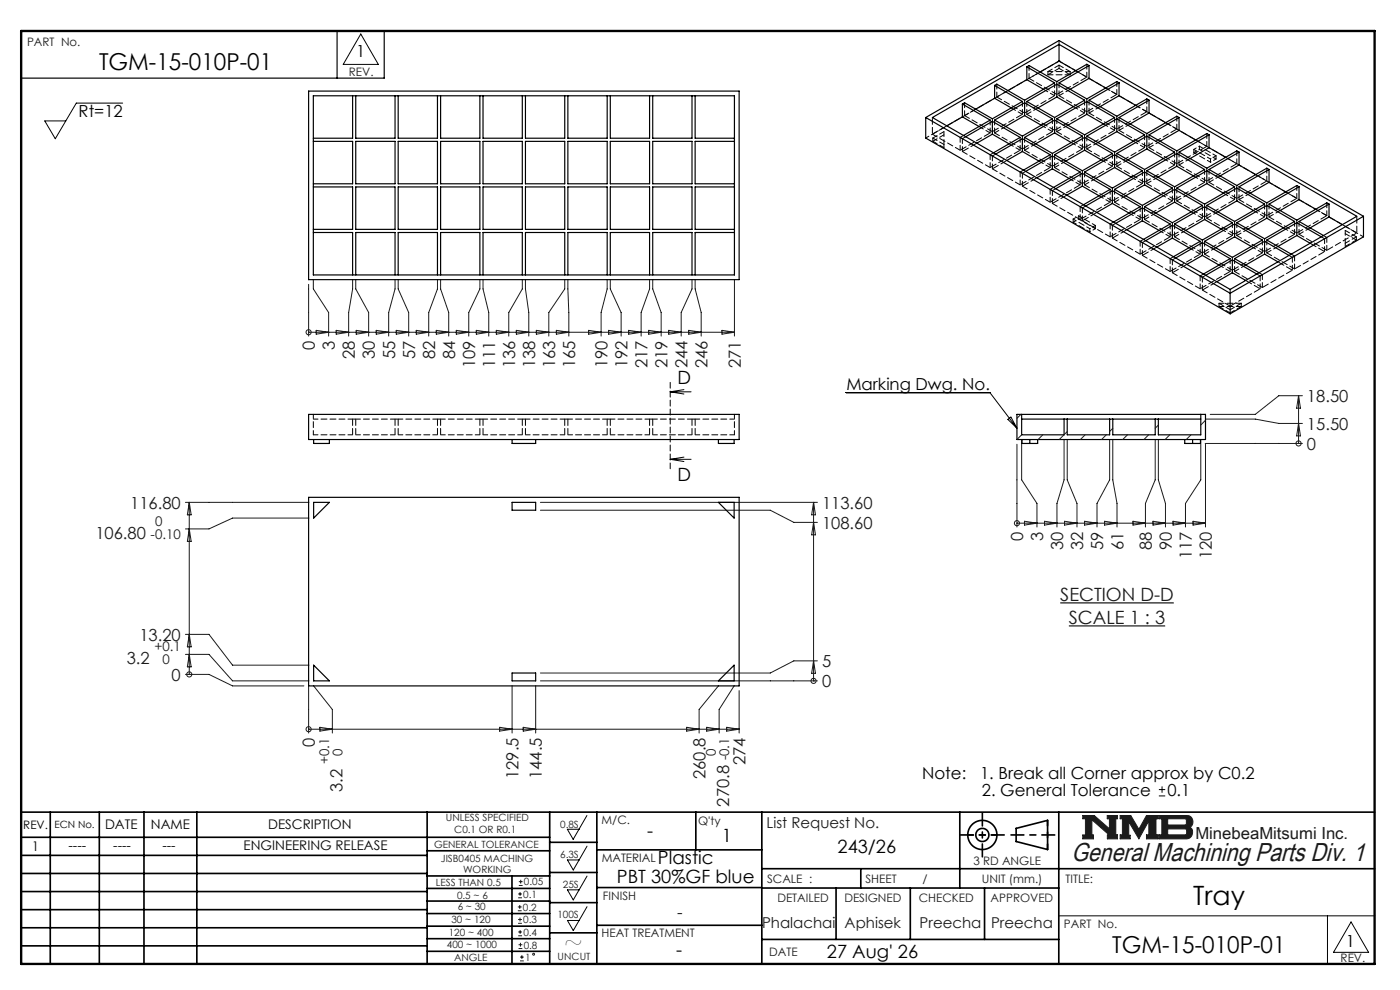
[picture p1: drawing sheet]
<svg xmlns="http://www.w3.org/2000/svg" width="297mm" height="210mm" viewBox="0 0 297 210" stroke-linecap="round" stroke-linejoin="round" font-family="sans-serif">
<g fill="none" stroke="#000" stroke-width=".35">
<path d="M4.5 172.3h287.1M4.5 177.6h112.1M10.7 172.3v32.2M21.1 172.3v32.2M30.5 172.3v32.2M41.8 172.3v32.2M90.6 172.3v32.2M116.6 172.3v32.2M116.6 178.7h10M126.6 172.3v32.2M147.6 172.3v8M161.6 172.3v32.2"/>
<path d="M203.6 172.3v16.1M215.6 175.7l6.6-1.7v6.2l-6.6-1.7zM224.6 172.3v32.2M4.5 185.3h86.1M4.5 181.4h86.1M4.5 189.1h86.1M4.5 193h86.1M4.5 196.8h86.1M90.6 199.1h26M90.6 193.8h26M90.6 188.5h26M90.6 191.1h26"/>
<path d="M90.6 180.5h26M90.6 185.8h26M90.6 196.5h26M108.6 185.8v18.5M116.6 185.1h10M116.6 191.5h10M116.6 197.9h10M126.6 196.3h35M126.6 188.3h35M126.6 180.3h35M161.6 184.3h130M161.6 199.3h63"/>
<path d="M161.6 188.4h63M177.4 188.4v10.9M182.6 184.3v4.1M193.1 188.4v10.9M208.9 188.4v10.9M4.5 200.6h86.1M90.6 201.8h26"/>
<circle cx="208.4" cy="177.1" r="3.1"/>
<circle cx="208.4" cy="177.1" r="1.39"/>
</g>
<path d="M229.7 173h2.4l3.3 2.8v-2.1h-.5v-.7h2.2v.7h-.4v3.4h.4v.8h-2.2v-.8h.4l-3.7-3.2v3.2h.4v.8h-2.3v-.8h.6v-3.4h-.6zM237.6 173h2.3l1.7 2.9 1.6-2.9h2.5v.7h-.5v3.4h.5v.8h-2.5v-.8h.5v-3l-2.1 3.8-2.1-3.6v2.9h.3v.7h-2.2v-.8h.5v-3.4h-.5zM245.9 173h6a1.34 1.34 0 0 1 1.1 1 1.34 1.34 0 0 1-.6 1.5 1.33 1.33 0 0 1 .5 1.4 1.33 1.33 0 0 1-1.2 1h-5.8v-.8h.6v-3.4h-.6zM247.7 173.7h3.8l.2 .2v.8l-.3 .3h-3.7zM247.7 175.8h3.8l.2 .3v.7l-.3 .3h-3.7z" fill="none" stroke="#191924" stroke-width=".21"/>
<path d="M76.5 7.2l3.8 6.5h-7.5zM124.5 173l-2.9 5-1.2-2.1h2.4M124.5 179.5l-2.9 5.1-1.2-2.2h2.4M124.5 185.8l-2.9 5.1-1.2-2.1h2.4M124.5 192.3l-2.9 5.1-1.2-2.1h2.4M224.6 194.3h67M281.6 194.3v10.2M286.6 195.6l3.7 6.4h-7.4z" fill="none" stroke="#000" stroke-width=".21"/>
<path d="M4.5 6.6h287.1" fill="none" stroke="#000" stroke-width=".21" stroke-dasharray="6.3 1.3 1.3 1.3" stroke-dashoffset="1.9"/>
<path d="M71.5 6.6v10M81.5 6.6v10h-77" fill="none" stroke="#000" stroke-width=".25"/>
<path d="M205.3 177.1h6.2M222.2 174v6.2" fill="none" stroke="#000" stroke-width=".35" stroke-dasharray="15.2 1.3 1.3 1.3" stroke-dashoffset="14.1"/>
<path d="M203.8 177.1h9.2M208.4 172.5v9.2M214.5 177.1h9.3" fill="none" stroke="#000" stroke-width=".35" stroke-dasharray="15.2 1.3 1.3 1.3" stroke-dashoffset="12.5"/>
<path d="M4.5 6.6h287.1v197.9h-287.1z" fill="none" stroke="#000" stroke-width=".5"/>
<path d="M229.7 173v.7h.6v3.4h-.6v.8h2.3v-.8h-.4v-3.2l3.7 3.2h-.4v.8h2.2v-.8h-.4v-3.4h.4v-.7h-2.2v.7h.5v2.1l-3.3-2.8zM237.6 173v.7h.5v3.4h-.5v.8h2.2v-.7h-.3v-2.9l2.1 3.6 2.1-3.8v3h-.5v.8h2.5v-.8h-.5v-3.4h.5v-.7h-2.5l-1.6 2.9-1.7-2.9zM247.7 175.8h3.8l.2 .3v.7l-.3 .3h-3.7zM245.9 173v.7h.6v3.4h-.6v.8h6.3l.5-.5 .3-.8-.1-.7-.5-.4a1.34 1.34 0 0 0 .6-1.5 1.34 1.34 0 0 0-1.1-1zM247.7 173.7h3.7l.3 .2v.9l-.3 .2h-3.7z" fill-rule="evenodd" fill="#191924"/>
<path d="M224.9 127.9h24.1M226.8 132.8h20.4" fill="none" stroke="#000" stroke-width=".24"/>
<path d="M26 21.9h-9.8l-4.5 7.5-2.2-3.8h4.5M142.2 83.1h4.4M142.2 83.1l2.9 .5M142.2 97.4h4.4M142.2 97.4l2.9 .5M145.1 82.6l-2.9 .5M145.1 97l-2.9 .4M179.5 83.3h30.5l5.7 7.5M213.8 89l.7-.5 1.2 2.3zM245.8 168.8h1.4M245.8 167.5h1.4M246.5 166.8v1.4" fill="none" stroke="#000" stroke-width=".21"/>
<g fill="none" stroke="#191924" stroke-width=".21">
<path d="M66.5 59.3v2l3.2 5v5M74.8 59.3v2l-.8 5v5M75.5 59.3v2l2.7 5v5M83.8 59.3v2l-1.3 5v5M84.5 59.3v2l2.2 5v5M92.8 59.3v2l-1.9 5v5M93.5 59.3v2l1.7 5v5M101.8 59.3v2l-2.4 5v5M102.5 59.3v2l1.2 5v5M110.8 59.3v2l-2.9 5v5M111.5 59.3v2l.7 5v5M119.8 59.3v2l-3.4 5v5"/>
<path d="M120.5 59.3l.2 12M128.8 59.3v2l-1.3 5v5M129.5 59.3v2l2.3 5v5M137.8 59.3v2l-1.8 5v5M138.5 59.3v2l1.8 5v5M146.8 59.3v2l-2.3 5v5M147.5 59.3v2l1.3 5v5M155.8 59.3v12M65.5 70.5h.1M65.5 60.3v11M65.5 70.5h90.3M67.1 70.1l2.6 .4-2.6 .4z"/>
<path d="M71.3 70.1l2.7 .4-2.7 .4zM75.6 70.1l2.6 .4-2.6 .4zM79.8 70.1l2.7 .4-2.7 .4zM84.1 70.1l2.6 .4-2.6 .4zM88.3 70.1l2.6 .4-2.6 .4zM92.5 70.1l2.7 .4-2.7 .4zM96.8 70.1l2.6 .4-2.6 .4zM101 70.1l2.7 .4-2.7 .4zM105.3 70.1l2.6 .4-2.6 .4zM109.5 70.1l2.7 .4-2.7 .4zM113.8 70.1l2.6 .4-2.6 .4zM118 70.1l2.7 .4-2.7 .4z"/>
<path d="M124.9 70.1l2.6 .4-2.6 .4zM129.1 70.1l2.7 .4-2.7 .4zM133.4 70.1l2.6 .4-2.6 .4zM137.6 70.1l2.7 .4-2.7 .4zM141.9 70.1l2.6 .4-2.6 .4zM146.1 70.1l2.7 .4-2.7 .4zM153.2 70.1l2.6 .4-2.6 .4zM215.7 94.2v17.6M216.6 87.9l-.9 .8M216.7 93.2v8.6l3.3 5v5M216.7 92.2l-1 1M221.2 92.2l-1 1"/>
<path d="M225.7 93.2v8.6l-1.5 5v5M226.4 91.5l-1.7 1.7M226.4 93.2v8.6l2.1 5v5M230.2 92.2l-1 1M234.7 92.2l-1 1M235.4 93.2v8.6l-2.7 5v5M236.1 93.2v8.6l.9 5v5M236.1 90.9l-.7 .6M239.2 92.2l-1 1M243.7 92.2l-1 1M245.1 93.2v8.6l-2.1 5v5M245.7 90.2l-.6 .6"/>
<path d="M245.7 93.2v8.6l1.5 5v5M248.2 92.2l-1 1M252.7 92.2l-1 1M254.7 93.2v8.6l-3.2 5v5M255.7 94.1h20.6M255.7 94.2v17.6M255.7 88.9h10.6l5 .9h5M255.7 89.2l-1 1M275.5 83.9v10.2M275.5 89.8l.4 2.7h-.8zM275.5 83.9l.4 2.7h-.8zM275.5 94.1h.1"/>
<path d="M276.3 83.9h-5l-5 4h-9.6M39.3 106.6h26.2M40.1 106.6v36.5M40.1 112.2l.5 2.6h-.9zM40.1 106.6l.5 2.6h-.9zM65.5 109.9h-16.2l-5 2.3h-5M114.6 106.6h58.8M114.6 108.2h48.8l5 2.6h5M172.6 106.6l.4 2.6h-.8zM172.6 106.6v37.8M172.6 110.8l.4 2.7h-.8zM215.7 111h.1"/>
<path d="M215.7 111h40M217.3 110.6l2.7 .4-2.7 .4zM221.6 110.6l2.6 .4-2.6 .4zM225.8 110.6l2.7 .4-2.7 .4zM230.1 110.6l2.6 .4-2.6 .4zM234.3 110.6l2.7 .4-2.7 .4zM240.4 110.6l2.6 .4-2.6 .4zM244.6 110.6l2.6 .4-2.6 .4zM248.8 110.6l2.7 .4-2.7 .4zM253.1 110.6l2.6 .4-2.6 .4zM39.3 138.8h5l5 5.6h16.2M39.3 134.6h5l5 6.5h16.2"/>
<path d="M40.1 138.8l.5 2.7h-.9zM40.1 134.6l.5 2.6h-.9zM39.3 143.1h5l5 2.4h15.2M40.1 143.1h.1M65.5 154.7h.1M65.5 145.5v10M65.5 154.7h91.3M66.5 145.4l4 5.1v5M67.9 154.3l2.6 .4-2.6 .4zM106 154.3l2.6 .4-2.6 .4zM108.6 145.4v10.1M111 154.3l2.6 .4-2.6 .4z"/>
<path d="M113.6 145.4v10.1M114.6 144.4h58.8M145.7 154.3l2.6 .4-2.6 .4zM149.9 154.3l2.7 .4-2.7 .4zM152.4 145.4l-4.1 5.1v5M154.2 154.3l2.6 .4-2.6 .4zM155.7 145.4l-3.1 5.1v5M156.8 146.5v9M172.6 144.4h.1M172.6 140.2l.4 2.6h-.8zM173.4 140.2h-5l-5 2.6h-48.8M109.9 193.2h.8"/>
<path d="M109.9 192.4h.8M109.9 195.9h.8M109.9 195h.8M109.9 190.4h.8M109.9 189.6h.8M109.9 198.5h.8M109.9 197.7h.8M110.1 187.8h.8M110.1 187h.8M110.3 192v.8M110.3 194.6v.9M110.3 189.2v.8"/>
<path d="M110.3 197.3v.8M110.4 200v.8M110.5 186.6v.8M110 201.2h.8M110 200.4h.8M110.3 203.8h.8M110.3 203h.8M110.7 202.6v.8"/>
<circle cx="65.5" cy="70.5" r=".54"/>
<circle cx="275.5" cy="94.1" r=".54"/>
<circle cx="215.7" cy="111" r=".54"/>
<circle cx="40.1" cy="143.1" r=".54"/>
<circle cx="65.5" cy="154.7" r=".54"/>
<circle cx="172.6" cy="144.4" r=".54"/>
<circle cx="113.2" cy="202.4" r=".2"/>
</g>
<g fill="none" stroke="#000" stroke-width=".21" stroke-dasharray="1.3 .6">
<path d="M224.2 17.9v-.6M224.7 13h.1M203.7 29.1l.5 .3M210.1 32.8l.4 .3M210.5 25.7v-.5M216.4 36.5l.5 .3M216.9 29.4v-.5M217.4 21.8v-.5M223.3 33.1v-.6M223.7 25.5v-.6M229.6 36.8v-.6M230.1 29.1v-.5"/>
<path d="M230.6 21.5v-.5M236.5 32.8v-.5M236.9 25.2v-.5M242.8 36.5v-.6M243.3 28.9v-.6M249.7 32.5v-.5M256 36.2v-.5M262.4 39.9v-.5M222.8 40.2l.5 .2M229.1 43.8l.5 .3M235.5 47.5l.5 .3M236 40.4v-.5"/>
<path d="M241.9 51.2l.4 .3M242.3 44.1v-.5M248.2 54.9l.5 .2M248.7 47.8v-.6M249.2 40.2v-.6M254.6 58.5l.5 .3M255.1 51.5v-.6M255.5 43.8v-.5M261.4 55.1v-.5M261.9 47.5v-.5M267.3 58.5l.5-.2M268.3 51.2v-.6"/>
<path d="M268.7 43.6v-.6M274.2 54.6l.4-.3M275.1 47.2v-.5M281 50.6l.5-.2M142.2 81.1v18.3"/>
</g>
<g fill="none" stroke="#000" stroke-width=".25">
<path d="M65.5 19.3h91.3v40h-91.3zM211 18.1l5.9 3.4-6.4 3.7-5.9-3.4-.4 .3M211 18.1v2.7M217.8 14.2l5.9 3.4-6.3 3.7-5.9-3.4-.5 .2M217.8 16.9l3.6 2M217.8 16.9l-4 2.3M217.8 14.2v2.7M224.2 17.9v2.7M224.7 13l3.5 2M224.7 9.4v3.6M224.7 13l-4 2.3M231 13.9l-.4-.3-6.4 3.7-5.9-3.4-.5 .3"/>
<path d="M231 13.9l-6.3 3.7 5.9 3.4 6.3-3.7 .5 .3M231 16.6l3.6 2.1M231 13.9v2.7M231 16.6l-4 2.3M237.4 17.6l-6.4 3.7 5.9 3.4 6.4-3.7 .5 .3M237.4 17.6v2.7M66.5 20.3h89.3v38h-89.3zM66.5 30h8.3v9h-8.3M66.5 39.7h8.3v9h-8.3M74.8 20.3v9h-8.3M75.5 20.3v9h8.3v-9M75.5 30h8.3v9h-8.3z"/>
<path d="M75.5 39.7h8.3v9h-8.3zM84.5 30h8.3v9h-8.3zM84.5 20.3v9h8.3v-9M84.5 39.7h8.3v9h-8.3zM93.5 30h8.3v9h-8.3zM93.5 20.3v9h8.3v-9M93.5 39.7h8.3v9h-8.3zM102.5 30h8.3v9h-8.3zM102.5 20.3v9h8.3v-9M102.5 39.7h8.3v9h-8.3zM111.5 20.3v9h8.3v-9M111.5 30h8.3v9h-8.3z"/>
<path d="M111.5 39.7h8.3v9h-8.3zM120.5 30h8.3v9h-8.3zM120.5 20.3v9h8.3v-9M120.5 39.7h8.3v9h-8.3zM129.5 20.3v9h8.3v-9M129.5 30h8.3v9h-8.3zM129.5 39.7h8.3v9h-8.3zM138.5 20.3v9h8.3v-9M138.5 30h8.3v9h-8.3zM138.5 39.7h8.3v9h-8.3zM147.5 20.3v9h8.3M155.8 30h-8.3v9h8.3"/>
<path d="M155.8 39.7h-8.3v9h8.3M196.4 24.9l28.3-16.3 64.6 37.3M196.4 24.9l64.6 37.3M196.4 24.9v4.4l64.6 37.3M197.8 24.9l26.9-15.5 63.1 36.5-26.8 15.5zM204.2 22.1l5.9 3.4-5.7 3.2M204.2 24.8l3.5 2M204.2 24.8l-3.3 1.9M204.2 22.1v2.7M210.5 25.7l5.9 3.4-5.6 3.3M210.5 25.7l-5.6 3.3M210.5 28.5l3.6 2"/>
<path d="M210.5 28.5l-3.3 1.9M210.5 25.7v2.8M211 25.5l6.4-3.7 5.9 3.4-6.4 3.7zM211 20.8l3.5 2.1M211 20.8l-4 2.4M216.9 29.4l5.9 3.4-5.7 3.3M216.9 29.4l-5.7 3.3M216.9 32.1l3.5 2.1M216.9 32.1l-3.3 1.9M216.9 29.4v2.7M217.4 29.1l6.3-3.6 5.9 3.4-6.3 3.6zM217.4 24.5l3.5 2.1"/>
<path d="M217.4 24.5l-4 2.3M217.4 21.8v2.7M217.8 21.5l6.4-3.6 5.9 3.4-6.4 3.6zM223.3 33.1l5.8 3.4-5.6 3.3M223.3 33.1l-5.7 3.3M223.3 35.8l3.5 2.1M223.3 35.8l-3.3 1.9M223.3 33.1v2.7M223.7 32.8l6.4-3.7 5.9 3.4-6.4 3.7zM223.7 28.2l-4 2.3M223.7 28.2l3.6 2M223.7 25.5v2.7"/>
<path d="M224.2 25.2l6.4-3.7 5.9 3.4-6.4 3.7zM224.2 20.6l3.5 2M224.2 20.6l-4 2.3M229.6 36.8l5.9 3.4-5.6 3.2M229.6 36.8l-5.6 3.2M229.6 39.5l3.6 2M229.6 39.5l-3.3 1.9M229.6 36.8v2.7M230.1 36.5l6.4-3.7 5.8 3.4-6.3 3.7zM230.1 31.9l-4 2.3M230.1 31.9l3.5 2M230.1 29.1v2.8"/>
<path d="M230.6 28.9l6.3-3.7 5.9 3.4-6.3 3.7zM230.6 24.2l-4 2.4M230.6 24.2l3.5 2.1M230.6 21.5v2.7M236.5 35.5l3.5 2.1M236.5 35.5l-4.1 2.4M236.5 32.8v2.7M236.9 32.5l6.4-3.6 5.9 3.4-6.4 3.6zM236.9 27.9l3.6 2.1M236.9 27.9l-4 2.3M236.9 25.2v2.7M237.4 20.3l3.5 2"/>
<path d="M237.4 20.3l-4 2.3M242.8 39.2l3.6 2.1M242.8 39.2l-4 2.3M242.8 36.5v2.7M243.3 36.2l6.4-3.7 5.8 3.4-6.3 3.7zM243.3 31.6l3.5 2M243.3 31.6l-4 2.3M243.3 28.9v2.7M243.8 21.3l-6.4 3.6 5.9 3.4 6.4-3.6 .4 .2M243.8 24l3.5 2M243.8 21.3v2.7M243.8 24l-4 2.3"/>
<path d="M249.7 39.9l6.3-3.7 5.9 3.4-6.4 3.7zM249.7 35.3l3.5 2M249.7 35.3l-4.1 2.3M249.7 32.5v2.8M250.1 24.9l-6.3 3.7 5.9 3.4 6.3-3.7 .5 .3M250.1 27.6l3.6 2.1M250.1 24.9v2.7M250.1 27.6l-4 2.4M256 38.9l3.6 2.1M256 38.9l-4 2.4M256 36.2v2.7M256.5 28.6l-6.4 3.7 5.9 3.4 6.4-3.7 .5 .3"/>
<path d="M256.5 31.3l3.5 2.1M256.5 28.6v2.7M256.5 31.3l-4 2.3M262.4 39.9v2.7M262.9 32.3l-6.4 3.6 5.9 3.5 6.3-3.7 .5 .2M262.9 35l3.5 2M262.9 32.3v2.7M262.9 35l-4.1 2.3M269.2 35.9l-6.3 3.7 5.8 3.4 6.4-3.6 .5 .2M269.2 38.7l-4 2.3M269.2 38.7l3.6 2M269.2 35.9v2.8"/>
<path d="M275.6 39.6l-6.4 3.7 5.9 3.4 6.4-3.7 .4 .3M275.6 39.6v2.7M66.5 49.3h8.3v9M75.5 58.3v-9h8.3v9M84.5 58.3v-9h8.3v9M93.5 58.3v-9h8.3v9M102.5 58.3v-9h8.3v9M111.5 58.3v-9h8.3v9M120.5 58.3v-9h8.3v9M129.5 58.3v-9h8.3v9M138.5 58.3v-9h8.3v9M155.8 49.3h-8.3v9"/>
<path d="M236 40.4l5.9 3.4-5.7 3.3M236 40.4l-5.7 3.3M236 43.2l3.5 2M236 43.2l-3.3 1.9M236 40.4v2.8M236.5 40.2l6.3-3.7 5.9 3.4-6.4 3.7zM242.3 44.1l5.9 3.4-5.6 3.3M242.3 44.1l-5.6 3.3M242.3 46.8l3.6 2.1M242.3 46.8l-3.3 1.9M242.3 44.1v2.7M242.8 43.8l6.4-3.6 5.9 3.4-6.4 3.6z"/>
<path d="M248.7 47.8l5.9 3.4-5.7 3.3M248.7 47.8l-5.6 3.3M248.7 50.5l3.5 2M248.7 50.5l-3.3 1.9M248.7 47.8v2.7M249.2 47.5l6.3-3.7 5.9 3.4-6.3 3.7zM249.2 42.9l3.5 2M249.2 42.9l-4 2.3M249.2 40.2v2.7M255.1 51.5l5.9 3.4-5.7 3.2M255.1 51.5l-5.7 3.2M255.1 54.2l3.5 2"/>
<path d="M255.1 54.2l-3.3 1.9M255.1 51.5v2.7M255.5 51.2l6.4-3.7 5.9 3.4-6.4 3.7zM255.5 46.6l3.6 2M255.5 46.6l-4 2.3M255.5 43.8v2.8M256 43.6l6.4-3.7 5.9 3.4-6.4 3.7zM261.4 55.1l5.2 3M261.4 55.1l-5.6 3.3M261.4 57.9l2.9 1.6M261.4 57.9l-3.3 1.9M261.4 55.1v2.8"/>
<path d="M261.9 50.2l-4 2.3M261.9 50.2l3.5 2.1M261.9 47.5v2.7M262.4 47.2l6.3-3.6 5.9 3.4-6.3 3.6zM262.4 42.6l3.5 2.1M262.4 42.6l-4 2.3M268.3 51.2l-6.4 3.7 5.2 3M268.3 51.2l5.2 3M268.3 53.9l-4 2.3M268.3 53.9l2.8 1.6M268.3 51.2v2.7M268.7 46.3l3.6 2"/>
<path d="M268.7 46.3l-4 2.3M268.7 43.6v2.7M275.1 47.2l5.2 3M275.1 47.2l-6.4 3.7 5.2 3M275.1 50l2.8 1.6M275.1 50l-4 2.3M275.1 47.2v2.8M275.6 42.3l3.5 2.1M275.6 42.3l-4 2.4M281.9 43.3l-6.3 3.7 5.2 3M281.9 46l2.9 1.7M281.9 46l-4 2.3"/>
<path d="M281.9 43.3v2.7M289.3 45.9l-28.3 16.3M289.3 45.9v4.3l-28.3 16.4M261 62.2v4.4M65.5 87.9h91.3v5.3h-91.3zM66.5 93.2v.9h3.4v-.9M108.6 93.2v.9h5v-.9M152.4 93.2v.9h3.3v-.9M215.7 87.9h40v5.3h-40zM216.7 87.9v4.3h9v-3.3M216.7 88.9h38M216.8 93.2v.9h3.3v-.9"/>
<path d="M218.5 93.2v.9M226.4 88.9v3.3h9v-3.3M236.1 88.9v3.3h9v-3.3M251.3 93.2v.9h3.4v-.9M253 93.2v.9M254.7 87.9v4.3h-9v-3.3M65.5 105.5h91.3v40h-91.3zM66.5 106.6h3.4l-3.4 3.3zM108.6 106.6h5v1.6h-5zM152.4 106.6h3.3v3.3zM66.5 141.1l3.4 3.3h-3.4zM108.6 142.8h5v1.6h-5z"/>
<path d="M155.7 141.1v3.3h-3.3z"/>
</g>
<g fill="none" stroke="#000" stroke-width=".21" stroke-dasharray="1.3 .6" stroke-dashoffset="-.1">
<path d="M74.8 92.2v-3.3M75.5 92.2v-3.3M83.8 92.2v-3.3M84.5 92.2v-3.3M92.8 92.2v-3.3M93.5 92.2v-3.3M101.8 92.2v-3.3M102.5 92.2v-3.3M110.8 92.2v-3.3M111.5 92.2v-3.3M119.8 92.2v-3.3M120.5 92.2v-3.3"/>
<path d="M128.8 92.2v-3.3M129.5 92.2v-3.3M137.8 92.2v-3.3M138.5 92.2v-3.3M146.8 92.2v-3.3M147.5 92.2v-3.3"/>
</g>
<g fill="none" stroke="#000" stroke-width=".21" stroke-dasharray="1.3 .6" stroke-dashoffset=".3">
<path d="M222.3 15.9v-.7M224.7 14.5v-.7M227 15.9v-.7M197.9 30v-.7M200.3 31.3v-.7M253.3 32.4v-.7M254.4 31.7v-.7M256.8 34.4v-.7M258 33.7v-.6M227.7 47.1v-.6M228.8 46.5v-.7M231.2 49.2v-.7"/>
<path d="M232.4 48.5v-.7M285.4 52.3v-.7M287.7 50.9v-.7M258.6 65v-.7M263.3 65v-.7M66.5 92.2h8.3M66.5 88.9h8.3M74.8 88.9h.7M75.5 92.2h8.3M75.5 88.9h8.3M83.8 88.9h.7M84.5 92.2h8.3"/>
<path d="M84.5 88.9h8.3M92.8 88.9h.7M93.5 92.2h8.3M93.5 88.9h8.3M101.8 88.9h.7M102.5 92.2h8.3M102.5 88.9h8.3M110.8 88.9h.7M111.5 92.2h8.3M111.5 88.9h8.3M119.8 88.9h.7M120.5 92.2h8.3"/>
<path d="M120.5 88.9h8.3M128.8 88.9h.7M129.5 92.2h8.3M129.5 88.9h8.3M137.8 88.9h.7M138.5 92.2h8.3M138.5 88.9h8.3M146.8 88.9h.7M147.5 92.2h8.3M147.5 88.9h8.3"/>
</g>
<g fill="none" stroke="#000" stroke-width=".21" stroke-dasharray="1.3 .6" stroke-dashoffset=".4">
<path d="M224.7 8.6v.8M204.2 29.4l.7-.4M204.4 28.7l-.7 .4M210.5 33.1l.7-.4M210.8 32.4l-.7 .4M216.9 36.8l.7-.4M217.1 36.1l-.7 .4M223.5 39.8l-.7 .4M223.3 40.4l.7-.4M229.6 44.1l.7-.4M229.9 43.4l-.8 .4M236 47.8l.7-.4"/>
<path d="M236.2 47.1l-.7 .4M242.3 51.5l.8-.4M242.6 50.8l-.7 .4M248.7 55.1l.7-.4M248.9 54.5l-.7 .4M255.1 58.8l.7-.4M255.3 58.1l-.7 .4M266.6 58.1l.7 .4M267.8 58.3l-.7-.4M273.5 54.2l.7 .4M274.6 54.3l-.7-.4M280.3 50.2l.7 .4"/>
<path d="M281.5 50.4l-.7-.4M261 62.2v-.8M66.5 92.2v-4.3M155.8 92.2v-4.3"/>
</g>
<g fill="none" stroke="#000" stroke-width=".21" stroke-dasharray="1.3 .6" stroke-dashoffset="-.2">
<path d="M197.8 28.5v-3.6M200.9 26.7l-3.1 1.8M203.7 31.9l6.4-3.7M207.2 30.4l-3 1.7M210.1 35.5l6.3-3.6M210.5 27.9l6.4-3.7M213.6 34l-3.1 1.8M216.4 39.2l6.4-3.7M216.9 31.6l6.4-3.7M217.4 24l6.3-3.7M220 37.7l-3.1 1.8M223.3 35.3l6.3-3.7"/>
<path d="M223.7 27.6l6.4-3.6M224.2 20l6.4-3.6M229.6 38.9l6.4-3.6M230.1 31.3l6.4-3.7M230.6 23.7l6.3-3.7M236.5 35l6.3-3.7M236.9 27.4l6.4-3.7M242.8 38.7l6.4-3.7M243.3 31.1l6.4-3.7M249.7 34.7l6.3-3.6M256 38.4l6.4-3.7M222.8 42.9l6.3-3.7"/>
<path d="M226.3 41.4l-3 1.8M229.1 46.6l6.4-3.7M232.7 45.1l-3.1 1.7M235.5 50.2l6.4-3.6M236 42.6l6.3-3.7M239 48.7l-3 1.8M241.9 53.9l6.3-3.7M242.3 46.3l6.4-3.7M245.4 52.4l-3.1 1.8M248.2 57.6l6.4-3.7M248.7 50l6.4-3.7M249.2 42.3l6.3-3.6"/>
<path d="M251.8 56.1l-3.1 1.8M255.1 53.6l6.3-3.6M255.5 46l6.4-3.7M258.1 59.8l-3 1.7M261.4 57.3l6.4-3.7M261.9 49.7l6.4-3.7M262.4 42.1l6.3-3.7M268.3 53.4l6.3-3.7M268.7 45.7l6.4-3.6M274.2 57.3l-3.1-1.8M274.6 57l6.4-3.6M275.1 49.4l6.4-3.7"/>
<path d="M281 53.4l-3.1-1.8M281.5 53.1l6.3-3.7M287.8 49.4l-3-1.7M287.8 49.4v-3.5M254.6 61.3l6.4-3.7M261 64.9l6.3-3.6M267.3 61.3l-3-1.8M267.8 61l6.4-3.7"/>
</g>
<g fill="none" stroke="#000" stroke-width=".21" stroke-dasharray="1.3 .6" stroke-dashoffset=".1">
<path d="M218.3 16.6l5.9 3.4M197.8 28.5l5.9 3.4M204.2 32.1l5.9 3.4M204.6 24.5l5.9 3.4M210.5 35.8l5.9 3.4M211 28.2l5.9 3.4M211.5 20.6l5.9 3.4M216.9 39.5l5.9 3.4M217.4 31.9l5.9 3.4M217.8 24.2l5.9 3.4M223.7 35.5l5.9 3.4M224.2 27.9l5.9 3.4"/>
<path d="M224.7 20.3l5.9 3.4M230.1 39.2l5.9 3.4M230.6 31.6l5.9 3.4M231 24l5.9 3.4M236.9 35.3l5.9 3.4M237.4 27.6l5.9 3.5M243.3 38.9l5.9 3.4M243.8 31.3l5.9 3.4M250.1 35l5.9 3.4M256.5 38.7l5.9 3.4M223.3 43.2l5.8 3.4M229.6 46.8l5.9 3.4"/>
<path d="M236 50.5l5.9 3.4M236.5 42.9l5.8 3.4M242.3 54.2l5.9 3.4M242.8 46.6l5.9 3.4M248.7 57.9l5.9 3.4M249.2 50.2l5.9 3.4M249.7 42.6l5.8 3.4M255.5 53.9l5.9 3.4M256 46.3l5.9 3.4M261.9 57.6l5.9 3.4M262.4 50l5.9 3.4M262.9 42.3l5.8 3.4"/>
<path d="M268.7 53.6l5.9 3.4M269.2 46l5.9 3.4M275.6 49.7l5.9 3.4M255.1 61.5l5.9 3.4"/>
</g>
<g fill="none" stroke="#000" stroke-width=".21" stroke-dasharray="1.3 .6" stroke-dashoffset=".2">
<path d="M213.8 19.2l-2.3 1.4M218.3 16.6v-2.7M220.7 15.3l-2.4 1.3M222.3 15.9l2.4-1.4M222.3 15.2l2.4-1.4M224.7 14.5l2.3 1.4M224.7 13.8l2.3 1.4M227 15.9h-4.7M227 15.2h-4.7M227 18.9l-2.3 1.4M230.6 16.4v-2.8M230.6 16.4l-2.4-1.4"/>
<path d="M197.9 30l2.4-1.4M197.9 29.3l2.4-1.4M200.3 31.3l-2.4-1.3M200.3 30.6l-2.4-1.3M200.3 27.9v2.7M203.7 31.9v-2.8M204.2 32.1v-2.7M204.6 24.5v-2.7M207 23.2l-2.4 1.3M210.1 35.5v-2.7M210.1 28.2l-2.4-1.4M210.1 28.2v-2.7"/>
<path d="M210.5 35.8v-2.7M211 28.2v-2.7M211.5 20.6v-2.7M213.4 26.8l-2.4 1.4M216.4 39.2v-2.7M216.4 31.9l-2.3-1.4M216.4 31.9v-2.8M216.9 39.5v-2.7M216.9 24.2l-2.4-1.3M216.9 24.2v-2.7M217.4 31.9v-2.8M217.8 24.2v-2.7"/>
<path d="M219.7 30.5l-2.3 1.4M220.2 22.9l-2.4 1.3M222.8 35.5l-2.4-1.3M222.8 35.5v-2.7M223.3 27.9l-2.4-1.3M223.3 27.9v-2.7M223.7 35.5v-2.7M223.7 20.3l-2.3-1.4M223.7 20.3v-2.7M224.2 27.9v-2.7M224.7 20.3v-2.7M226.1 34.2l-2.4 1.3"/>
<path d="M226.6 26.6l-2.4 1.3M229.1 39.2l-2.3-1.3M229.1 39.2v-2.7M229.6 31.6l-2.3-1.4M229.6 31.6v-2.7M230.1 39.2v-2.7M230.1 24l-2.4-1.4M230.1 24v-2.7M230.6 31.6v-2.7M231 24v-2.7M232.4 37.9l-2.3 1.3M232.9 30.2l-2.3 1.4"/>
<path d="M233.4 22.6l-2.4 1.4M236 35.3l-2.4-1.4M236 35.3v-2.8M236.5 27.6l-2.4-1.3M236.5 27.6v-2.7M236.9 20v-2.7M236.9 20l-2.3-1.3M236.9 35.3v-2.8M237.4 27.6v-2.7M239.3 33.9l-2.4 1.4M239.8 26.3l-2.4 1.3M242.3 38.9l-2.3-1.3"/>
<path d="M242.3 38.9v-2.7M242.8 31.3l-2.3-1.3M242.8 31.3v-2.7M243.3 23.7v-2.7M243.3 23.7l-2.4-1.4M243.3 38.9v-2.7M243.8 31.3v-2.7M245.6 37.6l-2.3 1.3M246.1 30l-2.3 1.3M249.2 35l-2.4-1.4M249.2 35v-2.7M249.7 27.4v-2.7"/>
<path d="M249.7 27.4l-2.4-1.4M250.1 35v-2.7M252.5 33.6l-2.4 1.4M255.5 38.7l-2.3-1.4M255.5 38.7v-2.8M256 31.1v-2.8M256 31.1l-2.3-1.4M256.5 38.7v-2.8M258.8 37.3l-2.3 1.4M262.4 34.7v-2.7M262.4 34.7l-2.4-1.3M268.7 38.4v-2.7"/>
<path d="M268.7 38.4l-2.3-1.4M222.8 42.9v-2.7M223.3 43.2v-2.8M229.1 46.6v-2.8M229.6 46.8v-2.7M235.5 50.2v-2.7M235.5 42.9l-2.3-1.4M235.5 42.9v-2.7M236 50.5v-2.7M236.5 42.9v-2.7M238.8 41.5l-2.3 1.4M241.9 53.9v-2.7"/>
<path d="M241.9 46.6l-2.4-1.4M241.9 46.6v-2.8M242.3 54.2v-2.7M242.8 46.6v-2.8M245.2 45.2l-2.4 1.4M248.2 57.6v-2.7M248.2 50.2l-2.3-1.3M248.2 50.2v-2.7M248.7 57.9v-2.8M248.7 42.6l-2.3-1.3M248.7 42.6v-2.7M249.2 50.2v-2.7"/>
<path d="M249.7 42.6v-2.7M251.5 48.9l-2.3 1.3M252 41.3l-2.3 1.3M254.6 53.9l-2.4-1.4M254.6 53.9v-2.7M255.1 46.3l-2.4-1.4M255.1 46.3v-2.7M255.5 53.9v-2.7M256 46.3v-2.7M257.9 52.5l-2.4 1.4M258.4 44.9l-2.4 1.4M261 57.6l-2.4-1.4"/>
<path d="M261 57.6v-2.7M261.4 50l-2.3-1.4M261.4 50v-2.8M261.9 57.6v-2.7M261.9 42.3l-2.3-1.3M261.9 42.3v-2.7M262.4 50v-2.8M262.9 42.3v-2.7M264.3 56.2l-2.4 1.4M264.7 48.6l-2.3 1.4M265.2 41l-2.3 1.3M267.8 53.6l-2.4-1.3"/>
<path d="M267.8 53.6v-2.7M268.3 46l-2.4-1.3M268.3 46v-2.7M268.7 53.6v-2.7M269.2 46v-2.7M271.1 52.3l-2.4 1.3M271.6 44.7l-2.4 1.3M274.2 57.3v-2.7M274.6 57v-2.7M274.6 49.7l-2.3-1.4M274.6 49.7v-2.7M275.1 42.1v-2.7"/>
<path d="M275.1 42.1l-2.3-1.4M275.6 49.7v-2.7M277.9 48.3l-2.3 1.4M281 53.4v-2.8M281.5 53.1v-2.7M281.5 45.7v-2.7M281.5 45.7l-2.4-1.3M285.4 51.6v-2.7M285.4 49.6l2.3 1.3M285.4 48.9l2.3 1.3M287.7 50.9l-2.3 1.4M287.7 50.2l-2.3 1.4"/>
<path d="M254.6 61.3v-2.8M255.1 61.5v-2.7M258.6 64.3h4.7M258.6 65h4.7M261 66.4l-2.4-1.4M261 65.7l-2.4-1.4M263.3 65l-2.3 1.4M263.3 64.3l-2.3 1.4M267.3 61.3v-2.8M267.8 61v-2.7"/>
</g>
<path d="M224.7 13l-28.3 16.3M254.4 31.7l3.6 2M254.4 31l3.6 2.1M256.8 34.4l-3.5-2M256.8 33.7l-3.5-2M228.8 46.5l3.6 2M228.8 45.8l3.6 2M231.2 49.2l-3.5-2.1M231.2 48.5l-3.5-2M289.3 50.2l-64.6-37.2" fill="none" stroke="#000" stroke-width=".21" stroke-dasharray="1.3 .6" stroke-dashoffset=".5"/>
<path d="M253.3 32.4l1.1-.7M253.3 31.7l1.1-.7M258 33.7l-1.2 .7M258 33.1l-1.2 .6M227.7 47.1l1.1-.6M227.7 46.5l1.1-.7M232.4 48.5l-1.2 .7M232.4 47.8l-1.2 .7" fill="none" stroke="#000" stroke-width=".21" stroke-dasharray="1.3 .6" stroke-dashoffset=".7"/>
<text font-size="5.6" x="253.1" y="192">Tray</text>
<text font-size="5.5" fill="#191924" x="227.3" y="182.7">General Machining Parts Div. 1</text>
<g font-size="4.9">
<text x="21" y="14.8">TGM-15-010P-01</text>
<text x="119.6" y="201.6">~</text>
<text x="236" y="202.1">TGM-15-010P-01</text>
</g>
<g font-size="3.9">
<text x="143.7" y="81.5">D</text>
<text x="143.7" y="102">D</text>
<text x="137.3" y="177.5">-</text>
<text x="153.1" y="178.6">1</text>
<text x="139.6" y="183.3">Plastic</text>
<text x="177.7" y="181">243/26</text>
<text x="130.9" y="187.2">PBT 30%GF blue</text>
<text x="143.5" y="202.9">-</text>
<text x="175.4" y="203.2">27 Aug' 26</text>
</g>
<g font-size="3.9" fill="#191924">
<text x="224.9" y="127.5">SECTION D-D</text>
<text x="226.8" y="132.3">SCALE 1 : 3</text>
</g>
<g font-size="3.5">
<text x="75.6" y="12.1">1</text>
<text x="16.7" y="24.9">Rt=12</text>
<text x="179.5" y="82.7">Marking Dwg. No.</text>
<text x="195.6" y="165.3">Note:</text>
<text x="207.9" y="165.3">1. Break all Corner approx by C0.2</text>
<text x="208.3" y="168.8">2. General Tolerance</text>
<text x="247.7" y="168.8">0.1</text>
<text x="285.5" y="200.9">1</text>
</g>
<g font-size="3.5" fill="#191924">
<text x="66.8" y="74.2" transform="rotate(-90 66.8 74.2)">0</text>
<text x="71.1" y="74.2" transform="rotate(-90 71.1 74.2)">3</text>
<text x="75.3" y="76.2" transform="rotate(-90 75.3 76.2)">28</text>
<text x="79.5" y="76.2" transform="rotate(-90 79.5 76.2)">30</text>
<text x="83.8" y="76.2" transform="rotate(-90 83.8 76.2)">55</text>
<text x="88" y="76.2" transform="rotate(-90 88 76.2)">57</text>
<text x="92.3" y="76.2" transform="rotate(-90 92.3 76.2)">82</text>
<text x="96.5" y="76.2" transform="rotate(-90 96.5 76.2)">84</text>
<text x="100.8" y="78.1" transform="rotate(-90 100.8 78.1)">109</text>
<text x="105" y="78.1" transform="rotate(-90 105 78.1)">111</text>
<text x="109.3" y="78.1" transform="rotate(-90 109.3 78.1)">136</text>
<text x="113.5" y="78.1" transform="rotate(-90 113.5 78.1)">138</text>
<text x="117.8" y="78.1" transform="rotate(-90 117.8 78.1)">163</text>
<text x="122" y="78.1" transform="rotate(-90 122 78.1)">165</text>
<text x="128.9" y="78.1" transform="rotate(-90 128.9 78.1)">190</text>
<text x="133.1" y="78.1" transform="rotate(-90 133.1 78.1)">192</text>
<text x="137.4" y="78.1" transform="rotate(-90 137.4 78.1)">217</text>
<text x="141.6" y="78.1" transform="rotate(-90 141.6 78.1)">219</text>
<text x="145.9" y="78.1" transform="rotate(-90 145.9 78.1)">244</text>
<text x="150.1" y="78.1" transform="rotate(-90 150.1 78.1)">246</text>
<text x="157.2" y="78.1" transform="rotate(-90 157.2 78.1)">271</text>
<text x="277.3" y="85.3">18.50</text>
<text x="277.3" y="95.4">0</text>
<text x="277.3" y="91.2">15.50</text>
<text x="27.6" y="107.9">116.80</text>
<text x="174.4" y="107.9">113.60</text>
<text x="174.4" y="112.1">108.60</text>
<text x="20.2" y="114.3">106.80</text>
<text x="217.1" y="114.7" transform="rotate(-90 217.1 114.7)">0</text>
<text x="221.3" y="114.7" transform="rotate(-90 221.3 114.7)">3</text>
<text x="225.6" y="116.7" transform="rotate(-90 225.6 116.7)">30</text>
<text x="229.8" y="116.7" transform="rotate(-90 229.8 116.7)">32</text>
<text x="234.1" y="116.7" transform="rotate(-90 234.1 116.7)">59</text>
<text x="238.3" y="116.7" transform="rotate(-90 238.3 116.7)">61</text>
<text x="244.3" y="116.7" transform="rotate(-90 244.3 116.7)">88</text>
<text x="248.6" y="116.7" transform="rotate(-90 248.6 116.7)">90</text>
<text x="252.8" y="118.6" transform="rotate(-90 252.8 118.6)">117</text>
<text x="257.1" y="118.6" transform="rotate(-90 257.1 118.6)">120</text>
<text x="29.6" y="135.9">13.20</text>
<text x="26.9" y="140.9">3.2</text>
<text x="174.4" y="141.5">5</text>
<text x="36.4" y="144.4">0</text>
<text x="174.4" y="145.8">0</text>
<text x="66.8" y="158.4" transform="rotate(-90 66.8 158.4)">0</text>
<text x="72.6" y="167.9" transform="rotate(-90 72.6 167.9)">3.2</text>
<text x="110" y="165.3" transform="rotate(-90 110 165.3)">129.5</text>
<text x="115" y="165.3" transform="rotate(-90 115 165.3)">144.5</text>
<text x="149.6" y="165.3" transform="rotate(-90 149.6 165.3)">260.8</text>
<text x="158.1" y="162.3" transform="rotate(-90 158.1 162.3)">274</text>
<text x="154.7" y="171.1" transform="rotate(-90 154.7 171.1)">270.8</text>
<text x="253.6" y="178.1">MinebeaMitsumi Inc.</text>
<text x="143.7" y="194.8">-</text>
</g>
<g font-size="3.2" fill="#191924">
<text x="162.6" y="175.5">List Request No.</text>
<text x="161.7" y="196.8">Phalachai</text>
<text x="179.2" y="196.8">Aphisek</text>
<text x="195.1" y="196.8">Preecha</text>
<text x="210.2" y="196.8">Preecha</text>
</g>
<g font-size="2.8" fill="#191924">
<text x="32.9" y="111.5">0</text>
<text x="32" y="114.3">-0.10</text>
<text x="32.7" y="138.1">+0.1</text>
<text x="34.5" y="140.9">0</text>
<text x="72.6" y="160.4" transform="rotate(-90 72.6 160.4)">0</text>
<text x="151.9" y="160.4" transform="rotate(-90 151.9 160.4)">0</text>
<text x="154.7" y="161.3" transform="rotate(-90 154.7 161.3)">-0.1</text>
<text x="69.8" y="162.1" transform="rotate(-90 69.8 162.1)">+0.1</text>
</g>
<g font-size="2.8">
<text x="22.3" y="175.9">DATE</text>
<text x="32" y="175.9">NAME</text>
<text x="56.9" y="175.9">DESCRIPTION</text>
<text x="6.8" y="180.6">1</text>
<text x="14.5" y="180.3">----</text>
<text x="24" y="180.3">----</text>
<text x="34.5" y="180.3">---</text>
<text x="51.7" y="180.3">ENGINEERING RELEASE</text>
</g>
<g font-size="2.5" fill="#191924">
<text x="5.7" y="9.8">PART No.</text>
<text x="74" y="16">REV.</text>
<text x="127.6" y="174.8">M/C.</text>
<text x="148.1" y="175.1">Q'ty</text>
<text x="127.6" y="182.8">MATERIAL</text>
<text x="206.5" y="183.6">3 RD ANGLE</text>
<text x="127.9" y="191">FINISH</text>
<text x="162.7" y="187.2">SCALE :</text>
<text x="164.9" y="191.4">DETAILED</text>
<text x="179.1" y="191.4">DESIGNED</text>
<text x="183.6" y="187.2">SHEET</text>
<text x="194.9" y="191.4">CHECKED</text>
<text x="195.7" y="187.2">/</text>
<text x="208.3" y="187.2">UNIT (mm.)</text>
<text x="210.2" y="191.4">APPROVED</text>
<text x="226" y="187.2">TITLE:</text>
<text x="225.7" y="196.8">PART No.</text>
<text x="127.6" y="198.9">HEAT TREATMENT</text>
<text x="163.2" y="202.9">DATE</text>
<text x="284.4" y="204.1">REV.</text>
</g>
<text font-size="2.5" x="4.9" y="175.9">REV.</text>
<text font-size="2.1" x="11.6" y="175.6">ECN No.</text>
<g font-size="2.1" fill="#191924">
<text x="92.1" y="179.9">GENERAL TOLERANCE</text>
<text x="94.6" y="174.2">UNLESS SPECIFIED</text>
<text x="96.4" y="176.8">C0.1 OR R0.1</text>
<text x="118.8" y="175.5">0.8S</text>
<text x="93.5" y="182.9">JISB0405 MACHING</text>
<text x="98.2" y="185.3">WORKING</text>
<text x="118.8" y="181.9">6.3S</text>
<text x="92.5" y="187.9">LESS THAN 0.5</text>
<text x="97" y="190.7">0.5 ~ 6</text>
<text x="111" y="190.4">0.1</text>
<text x="111.2" y="187.8">0.05</text>
<text x="119.4" y="188.4">25S</text>
<text x="95.8" y="195.8">30 ~ 120</text>
<text x="97.1" y="193.1">6 ~ 30</text>
<text x="110.9" y="193.2">0.2</text>
<text x="111" y="195.9">0.3</text>
<text x="118.2" y="194.8">100S</text>
<text x="94.8" y="201.1">400 ~ 1000</text>
<text x="95.2" y="198.5">120 ~ 400</text>
<text x="96.3" y="203.9">ANGLE</text>
<text x="111" y="198.5">0.4</text>
<text x="111.1" y="201.2">0.8</text>
<text x="111.4" y="203.8">1</text>
<text x="118.3" y="203.7">UNCUT</text>
</g>
</svg>
